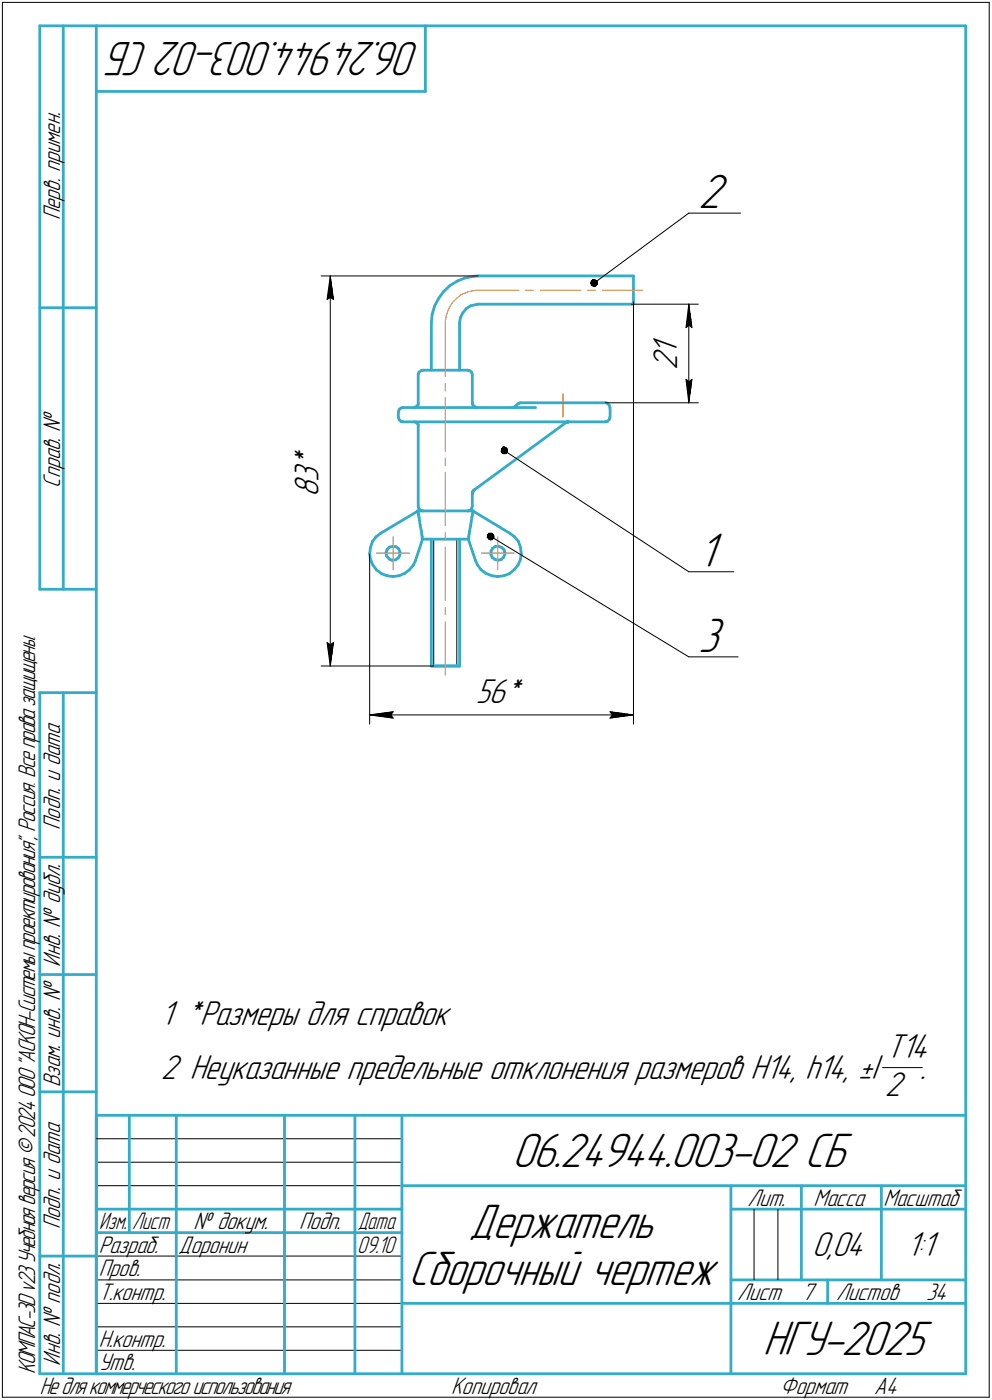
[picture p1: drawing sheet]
<svg xmlns="http://www.w3.org/2000/svg" width="211mm" height="298mm" viewBox="0 0 211 298" stroke-linecap="round" stroke-linejoin="round" font-family="sans-serif">
<g fill="none" stroke="#33acca" stroke-width=".59">
<path d="M8.5 5.5v120zM8.5 5.5h12zM13.5 5.5v120zM20.5 5.5v287zM20.5 5.5h185zM20.5 19.5h70zM90.5 5.5v14zM205.5 5.5v287zM97.3 59.9l1.7-.7zM99 59.2l1.8-.4zM100.8 58.8h1zM101.8 58.8h33z"/>
<path d="M134.8 58.8v6zM8.5 65.5h12zM89 79.8v6zM89.2 79.2l-.2 .6zM89.2 79.2l.5-.3zM89.7 78.9l.3-.1zM90 78.8h9.5zM91.8 68.7v10.1zM91.9 67l-.1 1.7zM92.5 65.2l-.6 1.8zM93.3 63.6l-.8 1.6zM94.4 62.1l-1.1 1.5z"/>
<path d="M94.4 62.1l1.4-1.3zM95.8 60.8l1.5-.9zM97.8 68.7v10.1zM98 67.6l-.2 1.1zM98.5 66.6l-.5 1zM99.2 65.7l-.7 .9zM99.2 65.7l1-.6zM99.5 78.8l.4 .1zM99.9 78.9l.4 .3zM100.2 65.1l1.1-.2zM100.3 79.2l.2 .6zM100.5 79.8v6z"/>
<path d="M101.3 64.9l.5-.1zM101.8 64.8h33zM84.8 87.8v1zM84.8 88.8l.1 .5zM84.9 87.2l-.1 .6zM84.9 87.2l.4-.3zM84.9 89.3l.4 .4zM85.3 86.9l.5-.1zM85.3 89.7l.5 .1zM85.8 89.8h8.9zM85.8 86.8h8.9zM88.1 89.8l.5 .1z"/>
<path d="M88.1 86.8l.5-.2zM88.6 89.9l.4 .5zM88.6 86.6l.4-.4zM89 90.8v17zM89 90.4v.4zM89 85.8v.4zM94.7 86.8h19.3zM94.7 89.8h25.1zM100.5 85.8l.1 .4zM100.6 86.2l.4 .4zM101 86.6l.5 .2zM109.1 86.8l.5-.2z"/>
<path d="M109.6 86.6l.3-.3zM109.9 86.3l.4-.4zM110.3 85.9l.4-.1zM110.7 85.8h9.1zM118.2 91.6l2.2-1.6zM119.8 89.8h9zM119.8 85.8h9zM120.4 90l.6-.2zM120.4 90l.2-.1zM120.5 89.9h.1M120.6 89.9h.1M120.6 89.9l.1-.1z"/>
<path d="M120.6 89.9l.2-.1zM120.7 89.8h.2zM120.8 89.8h.2zM120.9 89.8h.1M128.8 85.8l.4 .1zM128.8 89.8l.4-.1zM129.2 85.9l.4 .4zM129.6 86.3l.2 .5zM129.6 89.3l-.4 .4zM129.8 86.8v2zM129.8 88.8l-.2 .5zM78.7 117.9l.1 1.2z"/>
<path d="M78.8 116.6l-.1 1.3zM78.8 119.1l.5 1.2zM79.2 115.3l-.4 1.3zM80 114.3l1-.8zM80 114.3l-.8 1zM81 113.5l7.8-4.6zM82.1 117.8l.2 .6zM82.1 117.7h.1M82.3 118.4l.5 .6zM82.4 117l-.3 .7zM82.8 119l.6 .3zM82.9 116.5l.7-.2z"/>
<path d="M82.9 116.5l-.5 .5zM83.4 119.3l.8-.1zM83.6 116.3l.6 .1zM84.2 119.2l.6-.4zM84.2 116.4l.6 .4zM84.8 116.8l.3 .7zM85.1 118.2l-.3 .6zM85.1 117.5v.7zM88.4 119.4l-.4 .9zM88.8 108.8h12zM88.8 108.9h.1M88.8 108.9l.1 .1z"/>
<path d="M88.9 109l.1 .2zM89 109.2l.1 .4zM89 107.8l.2 .6zM89.1 109.6l.1 .5zM89.2 108.4l.5 .3zM89.2 110.1l.2 1.7zM89.4 111.8l.3 1.3zM89.7 108.7l.3 .1zM89.7 113.1v.6zM89.7 113.7l.1 .6zM89.8 114.8h9.9zM89.8 114.3v.5z"/>
<path d="M89.9 114.8l-1.5 4.6zM91.8 114.8v27zM97.8 114.8v27zM99.5 108.8l.4-.1zM99.7 114.8l1.5 4.6zM99.7 114.3v.5zM99.8 113.7l-.1 .6zM99.9 108.7l.4-.3zM99.9 113.1l-.1 .6zM100.2 111.8l-.3 1.3zM100.4 110.1l-.2 1.7zM100.5 105.1v2.7z"/>
<path d="M100.5 107.8l-.2 .6zM100.5 109.6l-.1 .5zM100.6 104.7l-.1 .4zM100.6 109.2l-.1 .4zM100.7 104.6l-.2 .5zM100.7 104.6l.2-.3zM100.7 109l-.1 .2zM100.7 109l.1-.1zM100.8 108.9h.1M100.8 104.5l-.2 .2zM100.8 108.9l7.7 4.6zM100.9 104.3l17.3-12.7z"/>
<path d="M100.9 104.3l-.1 .2zM101.2 119.4l.4 .9zM104.5 117.3v.8zM104.5 118.1l.2 .6zM104.7 118.7l.6 .4zM104.8 116.8l.6-.5zM104.8 116.8l-.3 .5zM105.3 119.1l.7 .2zM105.4 116.3h.7zM106 119.3l.7-.2zM106.1 116.3l.7 .3zM106.7 119.1l.5-.5z"/>
<path d="M106.8 116.6l.5 .5zM107.3 117.1l.1 .7zM107.4 117.9l-.2 .7zM107.4 117.8v.1zM108.5 113.5l1 .8zM109.5 114.3l.8 1zM110.3 115.3l.4 1.3zM110.7 116.6l.2 1.3zM110.7 119.1l-.5 1.2zM110.9 117.9l-.2 1.2zM8.5 125.5h12zM79.3 120.3l.8 1z"/>
<path d="M80.1 121.3l1.1 .9zM81.2 122.2l1.2 .4zM82.4 122.6l1.3 .2zM83.7 122.8l1.2-.2zM84.9 122.6l1.2-.5zM86.1 122.1l1-.8zM88 120.3l-.9 1zM101.6 120.3l.8 1zM102.4 121.3l1 .8zM103.4 122.1l1.2 .5zM104.6 122.6l1.3 .2zM105.9 122.8l1.3-.2z"/>
<path d="M107.2 122.6l1.2-.4zM108.4 122.2l1-.9zM110.2 120.3l-.8 1zM8.5 147.5v145zM8.5 147.5h12zM13.5 147.5v145zM91.8 141.8h6zM8.5 182.5h12zM8.5 207.5h12zM8.5 232.5h12zM20.5 237.5h185zM20.5 237.5v55z"/>
<path d="M27.5 237.5v25zM37.5 237.5v55zM60.5 237.5v55zM75.5 237.5v55zM85.5 237.5v55zM20.5 257.5h65zM85.5 252.5h120zM155.5 252.5v40zM155.5 257.5h15zM170.5 252.5v20zM170.5 257.5h35zM187.5 252.5v20z"/>
<path d="M8.5 267.5h12zM20.5 262.5h65zM85.5 277.5h70zM155.5 277.5h50zM155.5 272.5h50zM176.1 272.5v5zM8.5 292.5h12zM20.5 292.5h185z"/>
</g>
<g fill="none" stroke="#000" stroke-width=".21">
<path d="M.5 .5v297zM.5 .5h210zM210.5 .5v297zM68.3 58.8h33.5zM70.3 58.8l.7 5zM70.3 58.8l-.7 5zM70.3 58.8v83zM146.6 45.4h11zM69.6 63.8l.7-.5zM70.3 63.3l.7 .5zM126.4 60.3l20.2-14.9zM134.3 64.8h14.3z"/>
<path d="M134.8 64.3v89.9zM146 69.8l.6-.5zM146.6 64.8l.6 5zM146.6 69.3l.6 .5zM146.6 64.8l-.6 5zM146.6 64.8v21zM107.3 95.9l39.3 25.9zM128.8 85.8h19.8zM146 80.8l.6 5zM146 80.8l.6 .5zM146.6 81.3l.6-.5zM147.2 80.8l-.6 5z"/>
<path d="M78.7 118v36.2zM92.3 114.8v27zM97.2 114.8v27zM104.4 114.2l42.2 25.7zM69.6 136.8l.7 5zM69.6 136.8l.7 .5zM70.3 137.3l.7-.5zM71 136.8l-.7 5zM146.6 121.8h9.5zM146.6 139.9h10.5zM68.3 141.8h24zM78.7 152.2l5-.6z"/>
<path d="M78.7 152.2l5 .7zM78.7 152.2h56.1zM83.1 152.2l.6 .7zM83.7 151.6l-.6 .6zM129.8 152.9l5-.7zM129.8 151.6l.5 .6zM129.8 151.6l5 .6zM130.3 152.2l-.5 .7zM187.8 227.3h8.5zM20.5 247.5h65zM20.5 252.5h65zM20.5 242.5h65z"/>
<path d="M160.4 257.5v15zM165.5 257.5v15zM20.5 267.5h65zM20.5 272.5h65zM20.5 277.5h65zM.5 297.5h210zM20.5 282.5h65zM20.5 287.5h65z"/>
</g>
<g fill="none" stroke="#ff8000" stroke-width=".21">
<path d="M94.7 68.7v11.5zM94.7 68.5v.2zM94.8 68l-.1 .5zM94.9 67.6l-.1 .4zM95 67.1l-.1 .5zM95.2 66.6l-.2 .5zM95.3 66.1l-.1 .5zM95.5 65.7l-.2 .4zM95.8 65.3l-.3 .4zM96 64.9l-.2 .4zM96.3 64.4l-.3 .5zM96.6 64.1l-.3 .3z"/>
<path d="M96.9 63.8l-.3 .3zM97.3 63.4l.4-.3zM97.3 63.4l-.4 .4zM97.7 63.1l.3-.3zM98 62.8l.5-.2zM98.5 62.6l.5-.2zM99 62.4l.4-.2zM99.4 62.2l.4-.1zM99.8 62.1l.5-.1zM100.3 62l.5-.1zM100.8 61.9l.5-.1zM101.3 61.8h.5z"/>
<path d="M101.8 61.8h8.6zM111.8 61.8h1.7zM115 61.8h8.6zM125.1 61.8h1.6zM128.2 61.8h8.5zM94.7 81.6v1.6zM94.7 84.7v11.4zM94.7 97.5v1.6zM119.8 83.8v5zM80.1 117.8h3.6zM83.7 117.8v3.5zM83.7 114.3v3.5z"/>
<path d="M83.7 117.8h3.4zM94.7 100.6v11.3zM94.7 113.5v1.6zM94.7 116.5v11.3zM102.4 117.8h3.5zM105.9 117.8v3.5zM105.9 114.3v3.5zM105.9 117.8h3.5zM94.7 129.4v1.5zM94.7 132.4v11.4z"/>
</g>
<g fill="#fff" stroke="#fff" stroke-width=".21">
<path d="M138.4 71.7h7.2zM138.4 71.8h7.2zM138.4 71.9h7.2zM138.4 72h7.2zM138.4 72.1h7.2zM138.4 72.1h7.2zM138.4 72.2h7.2zM138.4 72.3h7.2zM138.4 72.4h7.2zM138.4 72.5h7.2zM138.4 72.6h7.2zM138.4 72.6h7.2zM138.4 72.7h7.2zM138.4 72.8h7.2zM138.4 72.9h7.2zM138.4 73h7.2zM138.4 73.1h7.2zM138.4 73.2h7.2zM138.4 73.2h7.2zM138.4 73.3h7.2zM138.4 73.4h7.2zM138.4 73.5h7.2zM138.4 73.6h7.2zM138.4 73.7h7.2zM138.4 73.7h7.2zM138.4 73.8h7.2zM138.4 73.9h7.2zM138.4 74h7.2zM138.4 74.1h7.2zM138.4 74.2h7.2zM138.4 74.3h7.2zM138.4 74.3h7.2zM138.4 74.4h7.2zM138.4 74.5h7.2zM138.4 74.6h7.2zM138.4 74.7h7.2zM138.4 74.8h7.2zM138.4 74.8h7.2zM138.4 74.9h7.2zM138.4 75h7.2zM138.4 75.1h7.2zM138.4 75.2h7.2zM138.4 75.3h7.2zM138.4 75.4h7.2zM138.4 75.4h7.2zM138.4 75.5h7.2zM138.4 75.6h7.2zM138.4 75.7h7.2zM138.4 75.8h7.2zM138.4 75.9h7.2zM138.4 75.9h7.2zM138.4 76h7.2zM138.4 76.1h7.2zM138.4 76.2h7.2zM138.4 76.3h7.2zM138.4 76.4h7.2zM138.4 76.5h7.2zM138.4 76.5h7.2zM138.4 76.6h7.2zM138.4 76.7h7.2zM138.4 76.8h7.2zM138.4 76.9h7.2zM138.4 77h7.2zM138.4 77h7.2zM138.4 77.1h7.2zM138.4 77.2h7.2zM138.4 77.3h7.2zM138.4 77.4h7.2zM138.4 77.5h7.2zM138.4 77.6h7.2zM138.4 77.6h7.2zM138.4 77.7h7.2zM138.4 77.8h7.2zM138.4 77.9h7.2zM138.4 78h7.2zM138.4 78.1h7.2zM138.4 78.1h7.2zM138.4 78.2h7.2zM138.4 78.3h7.2zM138.4 78.4h7.2zM138.4 78.5h7.2zM138.4 78.6h7.2zM138.4 78.7h7.2zM138.4 78.7h7.2z"/>
<path d="M146.5 65h.2zM146.5 65.1h.2zM146.5 65.2h.3zM146.4 65.3h.4zM146.4 65.4h.4zM146.3 65.4h.6zM146.3 65.5h.6zM146.3 65.6h.7zM146.2 65.7h.8zM146.2 65.8h.9zM146.2 65.9h.9zM146.1 66h1zM146.1 66h1.1zM146 66.1h1.2zM146 66.2h1.2zM146 66.3h1.2zM146 66.4h1.3zM146 66.5h1.3zM145.9 66.5h1.4zM145.9 66.6h1.5zM145.9 66.7h1.5zM145.9 66.8h1.5zM145.9 66.9h1.5zM145.9 67h1.5zM145.9 67.1h1.5zM145.9 67.1h1.5zM145.8 67.2h1.7zM145.8 67.3h1.7zM145.8 67.4h1.7zM145.8 67.5h1.7zM145.8 67.6h1.7zM145.8 67.6h1.7zM145.8 67.7h1.7zM145.7 67.8h1.9zM145.7 67.9h1.9zM145.7 68h1.9zM145.7 68.1h1.9zM145.7 68.2h1.9zM145.7 68.2h1.9zM145.7 68.3h1.9zM145.6 68.4h2zM145.6 68.5h2.1zM145.6 68.6h2.1zM145.6 68.7h2.1zM145.6 68.7h2.1zM145.6 68.8h2.1zM145.6 68.9h2.1zM145.6 69h2.1zM145.5 69.1h2.2zM145.5 69.2h2.2zM145.5 69.3h2.2zM145.5 69.3h2.2zM145.5 69.4h2.2zM145.5 69.5h2.2zM145.5 69.6h2.2zM145.5 69.7h2.3zM145.5 69.8h2.3zM145.5 69.8h2.3zM145.5 69.9h2.3zM145.5 70h2.3zM145.5 70.1h2.3zM145.5 70.2h2.3z"/>
<path d="M145.4 80.3h2.4zM145.5 80.3h2.3zM145.5 80.4h2.3zM145.5 80.5h2.3zM145.5 80.6h2.3zM145.5 80.7h2.3zM145.5 80.8h2.3zM145.5 80.9h2.3zM145.5 80.9h2.2zM145.5 81h2.2zM145.5 81.1h2.2zM145.5 81.2h2.2zM145.5 81.3h2.2zM145.5 81.4h2.2zM145.5 81.4h2.2zM145.6 81.5h2.1zM145.6 81.6h2.1zM145.6 81.7h2.1zM145.6 81.8h2.1zM145.6 81.9h2.1zM145.6 82h2.1zM145.6 82h2.1zM145.6 82.1h2zM145.7 82.2h1.9zM145.7 82.3h1.9zM145.7 82.4h1.9zM145.7 82.5h1.9zM145.7 82.5h1.9zM145.7 82.6h1.9zM145.7 82.7h1.9zM145.8 82.8h1.7zM145.8 82.9h1.7zM145.8 83h1.7zM145.8 83.1h1.7zM145.8 83.1h1.7zM145.8 83.2h1.7zM145.8 83.3h1.7zM145.9 83.4h1.5zM145.9 83.5h1.5zM145.9 83.6h1.5zM145.9 83.7h1.5zM145.9 83.7h1.5zM145.9 83.8h1.5zM145.9 83.9h1.5zM145.9 84h1.4zM146 84.1h1.3zM146 84.2h1.3zM146 84.2h1.2zM146 84.3h1.2zM146 84.4h1.2zM146.1 84.5h1.1zM146.1 84.6h1zM146.2 84.7h.9zM146.2 84.8h.9zM146.2 84.8h.8zM146.3 84.9h.7zM146.3 85h.6zM146.3 85.1h.6zM146.4 85.2h.4zM146.4 85.3h.4zM146.5 85.3h.3zM146.5 85.4h.2zM146.5 85.5h.2z"/>
<path d="M62.1 94.8h7.2zM62.1 94.9h7.2zM62.1 95h7.2zM62.1 95.1h7.2zM62.1 95.2h7.2zM62.1 95.2h7.2zM62.1 95.3h7.2zM62.1 95.4h7.2zM62.1 95.5h7.2zM62.1 95.6h7.2zM62.1 95.7h7.2zM62.1 95.8h7.2zM62.1 95.8h7.2zM62.1 95.9h7.2zM62.1 96h7.2zM62.1 96.1h7.2zM62.1 96.2h7.2zM62.1 96.3h7.2zM62.1 96.4h7.2zM62.1 96.4h7.2zM62.1 96.5h7.2zM62.1 96.6h7.2zM62.1 96.7h7.2zM62.1 96.8h7.2zM62.1 96.9h7.2zM62.1 96.9h7.2zM62.1 97h7.2zM62.1 97.1h7.2zM62.1 97.2h7.2zM62.1 97.3h7.2zM62.1 97.4h7.2zM62.1 97.5h7.2zM62.1 97.5h7.2zM62.1 97.6h7.2zM62.1 97.7h7.2zM62.1 97.8h7.2zM62.1 97.9h7.2zM62.1 98h7.2zM62.1 98h7.2zM62.1 98.1h7.2zM62.1 98.2h7.2zM62.1 98.3h7.2zM62.1 98.4h7.2zM62.1 98.5h7.2zM62.1 98.6h7.2zM62.1 98.6h7.2zM62.1 98.7h7.2zM62.1 98.8h7.2zM62.1 98.9h7.2zM62.1 99h7.2zM62.1 99.1h7.2zM62.1 99.1h7.2zM62.1 99.2h7.2zM62.1 99.3h7.2zM62.1 99.4h7.2zM62.1 99.5h7.2zM62.1 99.6h7.2zM62.1 99.7h7.2zM62.1 99.7h7.2zM62.1 99.8h7.2zM62.1 99.9h7.2zM62.1 100h7.2zM62.1 100.1h7.2zM62.1 100.2h7.2zM62.1 100.2h7.2zM62.1 100.3h7.2zM62.1 100.4h7.2zM62.1 100.5h7.2zM62.1 100.6h7.2zM62.1 100.7h7.2zM62.1 100.8h7.2zM62.1 100.8h7.2zM62.1 100.9h7.2zM62.1 101h7.2zM62.1 101.1h7.2zM62.1 101.2h7.2zM62.1 101.3h7.2zM62.1 101.3h7.2zM62.1 101.4h7.2zM62.1 101.5h7.2zM62.1 101.6h7.2zM62.1 101.7h7.2zM62.1 101.8h7.2zM62.1 101.9h7.2zM62.1 101.9h7.2zM62.1 102h7.2zM62.1 102.1h7.2zM62.1 102.2h7.2zM62.1 102.3h7.2zM62.1 102.4h7.2zM62.1 102.4h7.2zM62.1 102.5h7.2zM62.1 102.6h7.2zM62.1 102.7h7.2zM62.1 102.8h7.2zM62.1 102.9h7.2zM62.1 103h7.2zM62.1 103h7.2zM62.1 103.1h7.2zM62.1 103.2h7.2zM62.1 103.3h7.2zM62.1 103.4h7.2zM62.1 103.5h7.2zM62.1 103.5h7.2zM62.1 103.6h7.2zM62.1 103.7h7.2zM62.1 103.8h7.2zM62.1 103.9h7.2zM62.1 104h7.2zM62.1 104.1h7.2zM62.1 104.1h7.2zM62.1 104.2h7.2zM62.1 104.3h7.2zM62.1 104.4h7.2zM62.1 104.5h7.2zM62.1 104.6h7.2zM62.1 104.6h7.2zM62.1 104.7h7.2zM62.1 104.8h7.2zM62.1 104.9h7.2zM62.1 105h7.2zM62.1 105.1h7.2zM62.1 105.2h7.2zM62.1 105.2h7.2zM62.1 105.3h7.2zM62.1 105.4h7.2zM62.1 105.5h7.2zM62.1 105.6h7.2zM62.1 105.7h7.2z"/>
<path d="M70.2 59h.2zM70.2 59.1h.2zM70.1 59.2h.4zM70.1 59.3h.4zM70 59.4h.5zM70 59.4h.6zM70 59.5h.6zM69.9 59.6h.8zM69.9 59.7h.8zM69.8 59.8h1zM69.8 59.9h1zM69.8 59.9h1zM69.8 60h1.1zM69.8 60.1h1.1zM69.7 60.2h1.3zM69.7 60.3h1.3zM69.6 60.4h1.4zM69.6 60.5h1.4zM69.5 60.5h1.5zM69.5 60.6h1.6zM69.5 60.7h1.6zM69.5 60.8h1.6zM69.5 60.9h1.6zM69.5 61h1.6zM69.5 61h1.6zM69.5 61.1h1.6zM69.5 61.2h1.7zM69.4 61.3h1.8zM69.4 61.4h1.8zM69.4 61.5h1.8zM69.4 61.6h1.8zM69.4 61.6h1.8zM69.4 61.7h1.8zM69.4 61.8h1.9zM69.4 61.9h1.9zM69.4 62h1.9zM69.3 62.1h2zM69.3 62.1h2zM69.3 62.2h2zM69.3 62.3h2zM69.3 62.4h2zM69.3 62.5h2.1zM69.3 62.6h2.1zM69.3 62.7h2.1zM69.3 62.7h2.1zM69.3 62.8h2.1zM69.3 62.9h2.1zM69.3 63h2.1zM69.3 63.1h2.2zM69.3 63.2h2.2zM69.3 63.2h2.2zM69.3 63.3h2.2zM69.3 63.4h2.2zM69.3 63.5h2.2zM69.2 63.6h2.3zM69.2 63.7h2.3zM69.2 63.8h2.3zM69.2 63.8h2.3zM69.2 63.9h2.3zM69.2 64h2.3zM69.2 64.1h2.3zM69.2 64.2h2.3z"/>
<path d="M69.1 136.3h2.4zM69.2 136.4h2.3zM69.2 136.5h2.3zM69.2 136.6h2.3zM69.2 136.7h2.3zM69.2 136.7h2.3zM69.2 136.8h2.3zM69.2 136.9h2.3zM69.2 137h2.3zM69.3 137.1h2.2zM69.3 137.2h2.2zM69.3 137.2h2.2zM69.3 137.3h2.2zM69.3 137.4h2.2zM69.3 137.5h2.2zM69.3 137.6h2.1zM69.3 137.7h2.1zM69.3 137.8h2.1zM69.3 137.8h2.1zM69.3 137.9h2.1zM69.3 138h2.1zM69.3 138.1h2.1zM69.3 138.2h2zM69.3 138.3h2zM69.3 138.3h2zM69.3 138.4h2zM69.3 138.5h2zM69.4 138.6h1.9zM69.4 138.7h1.9zM69.4 138.8h1.9zM69.4 138.9h1.8zM69.4 138.9h1.8zM69.4 139h1.8zM69.4 139.1h1.8zM69.4 139.2h1.8zM69.4 139.3h1.8zM69.5 139.4h1.7zM69.5 139.4h1.6zM69.5 139.5h1.6zM69.5 139.6h1.6zM69.5 139.7h1.6zM69.5 139.8h1.6zM69.5 139.9h1.6zM69.5 140h1.6zM69.5 140h1.5zM69.6 140.1h1.4zM69.6 140.2h1.4zM69.7 140.3h1.3zM69.7 140.4h1.3zM69.8 140.5h1.1zM69.8 140.5h1.1zM69.8 140.6h1zM69.8 140.7h1zM69.8 140.8h1zM69.9 140.9h.8zM69.9 141h.8zM70 141.1h.6zM70 141.1h.6zM70 141.2h.5zM70.1 141.3h.4zM70.1 141.4h.4zM70.2 141.5h.2zM70.2 141.6h.2z"/>
<path d="M101.3 144.1h10.9zM101.3 144.2h10.9zM101.3 144.3h10.9zM101.3 144.4h10.9zM101.3 144.4h10.9zM101.3 144.5h10.9zM101.3 144.6h10.9zM101.3 144.7h10.9zM101.3 144.8h10.9zM101.3 144.9h10.9zM101.3 144.9h10.9zM101.3 145h10.9zM101.3 145.1h10.9zM101.3 145.2h10.9zM101.3 145.3h10.9zM101.3 145.4h10.9zM101.3 145.5h10.9zM101.3 145.5h10.9zM101.3 145.6h10.9zM101.3 145.7h10.9zM101.3 145.8h10.9zM101.3 145.9h10.9zM101.3 146h10.9zM101.3 146h10.9zM101.3 146.1h10.9zM101.3 146.2h10.9zM101.3 146.3h10.9zM101.3 146.4h10.9zM101.3 146.5h10.9zM101.3 146.6h10.9zM101.3 146.6h10.9zM101.3 146.7h10.9zM101.3 146.8h10.9zM101.3 146.9h10.9zM101.3 147h10.9zM101.3 147.1h10.9zM101.3 147.2h10.9zM101.3 147.2h10.9zM101.3 147.3h10.9zM101.3 147.4h10.9zM101.3 147.5h10.9zM101.3 147.6h10.9zM101.3 147.7h10.9zM101.3 147.7h10.9zM101.3 147.8h10.9zM101.3 147.9h10.9zM101.3 148h10.9zM101.3 148.1h10.9zM101.3 148.2h10.9zM101.3 148.3h10.9zM101.3 148.3h10.9zM101.3 148.4h10.9zM101.3 148.5h10.9zM101.3 148.6h10.9zM101.3 148.7h10.9zM101.3 148.8h10.9zM101.3 148.8h10.9zM101.3 148.9h10.9zM101.3 149h10.9zM101.3 149.1h10.9zM101.3 149.2h10.9zM101.3 149.3h10.9zM101.3 149.4h10.9zM101.3 149.4h10.9zM101.3 149.5h10.9zM101.3 149.6h10.9zM101.3 149.7h10.9zM101.3 149.8h10.9zM101.3 149.9h10.9zM101.3 149.9h10.9zM101.3 150h10.9zM101.3 150.1h10.9zM101.3 150.2h10.9zM101.3 150.3h10.9zM101.3 150.4h10.9zM101.3 150.5h10.9zM101.3 150.5h10.9zM101.3 150.6h10.9zM101.3 150.7h10.9zM101.3 150.8h10.9zM101.3 150.9h10.9zM101.3 151h10.9zM101.3 151h10.9zM101.3 151.1h10.9z"/>
<path d="M129.3 151h.7zM129.3 151.1h1.3zM129.3 151.2h1.8zM129.3 151.3h2.5zM129.3 151.4h3.1zM129.3 151.5h3.7zM129.3 151.6h4zM129.3 151.6h4.1zM129.3 151.7h4.3zM129.3 151.8h4.6zM129.3 151.9h4.7zM129.3 152h4.9zM129.3 152.1h5.2zM129.3 152.1h5.3zM129.3 152.2h5.5zM129.3 152.3h5.3zM129.3 152.4h5.1zM129.3 152.5h4.9zM129.3 152.6h4.6zM129.3 152.7h4.4zM129.3 152.7h4.2zM129.3 152.8h4zM129.3 152.9h3.7zM129.3 153h3.1zM129.3 153.1h2.5zM129.3 153.2h1.8zM129.3 153.2h1.3zM129.3 153.3h.7z"/>
<path d="M83.6 151h.6zM83 151.1h1.2zM82.3 151.2h1.9zM81.7 151.3h2.5zM81.1 151.4h3.1zM80.4 151.5h3.8zM80.3 151.6h3.9zM80.1 151.6h4.1zM79.8 151.7h4.4zM79.7 151.8h4.5zM79.5 151.9h4.7zM79.2 152h5zM79.1 152.1h5.1zM78.9 152.1h5.3zM78.7 152.2h5.5zM78.9 152.3h5.3zM79.2 152.4h5zM79.3 152.5h4.9zM79.6 152.6h4.6zM79.8 152.7h4.4zM80 152.7h4.2zM80.3 152.8h3.9zM80.4 152.9h3.8zM81.1 153h3.1zM81.7 153.1h2.5zM82.3 153.2h1.9zM83 153.2h1.2zM83.6 153.3h.6z"/>
<path d="M148.6 36.6h7zM148.6 36.7h7zM148.6 36.7h7zM148.6 36.8h7zM148.6 36.9h7zM148.6 37h7zM148.6 37.1h7zM148.6 37.2h7zM148.6 37.3h7zM148.6 37.3h7zM148.6 37.4h7zM148.6 37.5h7zM148.6 37.6h7zM148.6 37.7h7zM148.6 37.8h7zM148.6 37.8h7zM148.6 37.9h7zM148.6 38h7zM148.6 38.1h7zM148.6 38.2h7zM148.6 38.3h7zM148.6 38.4h7zM148.6 38.4h7zM148.6 38.5h7zM148.6 38.6h7zM148.6 38.7h7zM148.6 38.8h7zM148.6 38.9h7zM148.6 38.9h7zM148.6 39h7zM148.6 39.1h7zM148.6 39.2h7zM148.6 39.3h7zM148.6 39.4h7zM148.6 39.5h7zM148.6 39.5h7zM148.6 39.6h7zM148.6 39.7h7zM148.6 39.8h7zM148.6 39.9h7zM148.6 40h7zM148.6 40h7zM148.6 40.1h7zM148.6 40.2h7zM148.6 40.3h7zM148.6 40.4h7zM148.6 40.5h7zM148.6 40.6h7zM148.6 40.6h7zM148.6 40.7h7zM148.6 40.8h7zM148.6 40.9h7zM148.6 41h7zM148.6 41.1h7zM148.6 41.1h7zM148.6 41.2h7zM148.6 41.3h7zM148.6 41.4h7zM148.6 41.5h7zM148.6 41.6h7zM148.6 41.7h7zM148.6 41.7h7zM148.6 41.8h7zM148.6 41.9h7zM148.6 42h7zM148.6 42.1h7zM148.6 42.2h7zM148.6 42.2h7zM148.6 42.3h7zM148.6 42.4h7zM148.6 42.5h7zM148.6 42.6h7zM148.6 42.7h7zM148.6 42.8h7zM148.6 42.8h7zM148.6 42.9h7zM148.6 43h7zM148.6 43.1h7zM148.6 43.2h7zM148.6 43.3h7zM148.6 43.3h7zM148.6 43.4h7zM148.6 43.5h7zM148.6 43.6h7zM148.6 43.7h7zM148.6 43.8h7zM148.6 43.9h7zM148.6 43.9h7zM148.6 44h7zM148.6 44.1h7zM148.6 44.2h7zM148.6 44.3h7zM148.6 44.4h7zM148.6 44.4h7zM148.6 44.5h7zM148.6 44.6h7zM148.6 44.7h7zM148.6 44.8h7zM148.6 44.9h7zM148.6 45h7zM148.6 45h7zM148.6 45.1h7zM148.6 45.2h7zM148.6 45.3h7zM148.6 45.4h7zM148.6 45.5h7zM148.6 45.6h7zM148.6 45.6h7zM148.6 45.7h7zM148.6 45.8h7zM148.6 45.9h7zM148.6 46h7zM148.6 46.1h7zM148.6 46.1h7zM148.6 46.2h7zM148.6 46.3h7zM148.6 46.4h7zM148.6 46.5h7z"/>
<path d="M148.6 112.9h5.5zM148.6 113h5.5zM148.6 113.1h5.5zM148.6 113.2h5.5zM148.6 113.3h5.5zM148.6 113.4h5.5zM148.6 113.5h5.5zM148.6 113.5h5.5zM148.6 113.6h5.5zM148.6 113.7h5.5zM148.6 113.8h5.5zM148.6 113.9h5.5zM148.6 114h5.5zM148.6 114h5.5zM148.6 114.1h5.5zM148.6 114.2h5.5zM148.6 114.3h5.5zM148.6 114.4h5.5zM148.6 114.5h5.5zM148.6 114.6h5.5zM148.6 114.6h5.5zM148.6 114.7h5.5zM148.6 114.8h5.5zM148.6 114.9h5.5zM148.6 115h5.5zM148.6 115.1h5.5zM148.6 115.1h5.5zM148.6 115.2h5.5zM148.6 115.3h5.5zM148.6 115.4h5.5zM148.6 115.5h5.5zM148.6 115.6h5.5zM148.6 115.7h5.5zM148.6 115.7h5.5zM148.6 115.8h5.5zM148.6 115.9h5.5zM148.6 116h5.5zM148.6 116.1h5.5zM148.6 116.2h5.5zM148.6 116.2h5.5zM148.6 116.3h5.5zM148.6 116.4h5.5zM148.6 116.5h5.5zM148.6 116.6h5.5zM148.6 116.7h5.5zM148.6 116.8h5.5zM148.6 116.8h5.5zM148.6 116.9h5.5zM148.6 117h5.5zM148.6 117.1h5.5zM148.6 117.2h5.5zM148.6 117.3h5.5zM148.6 117.3h5.5zM148.6 117.4h5.5zM148.6 117.5h5.5zM148.6 117.6h5.5zM148.6 117.7h5.5zM148.6 117.8h5.5zM148.6 117.9h5.5zM148.6 117.9h5.5zM148.6 118h5.5zM148.6 118.1h5.5zM148.6 118.2h5.5zM148.6 118.3h5.5zM148.6 118.4h5.5zM148.6 118.4h5.5zM148.6 118.5h5.5zM148.6 118.6h5.5zM148.6 118.7h5.5zM148.6 118.8h5.5zM148.6 118.9h5.5zM148.6 119h5.5zM148.6 119h5.5zM148.6 119.1h5.5zM148.6 119.2h5.5zM148.6 119.3h5.5zM148.6 119.4h5.5zM148.6 119.5h5.5zM148.6 119.5h5.5zM148.6 119.6h5.5zM148.6 119.7h5.5zM148.6 119.8h5.5zM148.6 119.9h5.5zM148.6 120h5.5zM148.6 120.1h5.5zM148.6 120.1h5.5zM148.6 120.2h5.5zM148.6 120.3h5.5zM148.6 120.4h5.5zM148.6 120.5h5.5zM148.6 120.6h5.5zM148.6 120.6h5.5zM148.6 120.7h5.5zM148.6 120.8h5.5zM148.6 120.9h5.5zM148.6 121h5.5zM148.6 121.1h5.5zM148.6 121.2h5.5zM148.6 121.2h5.5zM148.6 121.3h5.5zM148.6 121.4h5.5zM148.6 121.5h5.5zM148.6 121.6h5.5zM148.6 121.7h5.5zM148.6 121.8h5.5zM148.6 121.8h5.5zM148.6 121.9h5.5zM148.6 122h5.5zM148.6 122.1h5.5zM148.6 122.2h5.5zM148.6 122.3h5.5zM148.6 122.3h5.5zM148.6 122.4h5.5zM148.6 122.5h5.5zM148.6 122.6h5.5zM148.6 122.7h5.5zM148.6 122.8h5.5zM148.6 122.9h5.5z"/>
<path d="M148.6 131.1h6.4zM148.6 131.1h6.4zM148.6 131.2h6.4zM148.6 131.3h6.4zM148.6 131.4h6.4zM148.6 131.5h6.4zM148.6 131.6h6.4zM148.6 131.7h6.4zM148.6 131.7h6.4zM148.6 131.8h6.4zM148.6 131.9h6.4zM148.6 132h6.4zM148.6 132.1h6.4zM148.6 132.2h6.4zM148.6 132.2h6.4zM148.6 132.3h6.4zM148.6 132.4h6.4zM148.6 132.5h6.4zM148.6 132.6h6.4zM148.6 132.7h6.4zM148.6 132.8h6.4zM148.6 132.8h6.4zM148.6 132.9h6.4zM148.6 133h6.4zM148.6 133.1h6.4zM148.6 133.2h6.4zM148.6 133.3h6.4zM148.6 133.3h6.4zM148.6 133.4h6.4zM148.6 133.5h6.4zM148.6 133.6h6.4zM148.6 133.7h6.4zM148.6 133.8h6.4zM148.6 133.9h6.4zM148.6 133.9h6.4zM148.6 134h6.4zM148.6 134.1h6.4zM148.6 134.2h6.4zM148.6 134.3h6.4zM148.6 134.4h6.4zM148.6 134.5h6.4zM148.6 134.5h6.4zM148.6 134.6h6.4zM148.6 134.7h6.4zM148.6 134.8h6.4zM148.6 134.9h6.4zM148.6 135h6.4zM148.6 135h6.4zM148.6 135.1h6.4zM148.6 135.2h6.4zM148.6 135.3h6.4zM148.6 135.4h6.4zM148.6 135.5h6.4zM148.6 135.6h6.4zM148.6 135.6h6.4zM148.6 135.7h6.4zM148.6 135.8h6.4zM148.6 135.9h6.4zM148.6 136h6.4zM148.6 136.1h6.4zM148.6 136.1h6.4zM148.6 136.2h6.4zM148.6 136.3h6.4zM148.6 136.4h6.4zM148.6 136.5h6.4zM148.6 136.6h6.4zM148.6 136.7h6.4zM148.6 136.7h6.4zM148.6 136.8h6.4zM148.6 136.9h6.4zM148.6 137h6.4zM148.6 137.1h6.4zM148.6 137.2h6.4zM148.6 137.2h6.4zM148.6 137.3h6.4zM148.6 137.4h6.4zM148.6 137.5h6.4zM148.6 137.6h6.4zM148.6 137.7h6.4zM148.6 137.8h6.4zM148.6 137.8h6.4zM148.6 137.9h6.4zM148.6 138h6.4zM148.6 138.1h6.4zM148.6 138.2h6.4zM148.6 138.3h6.4zM148.6 138.3h6.4zM148.6 138.4h6.4zM148.6 138.5h6.4zM148.6 138.6h6.4zM148.6 138.7h6.4zM148.6 138.8h6.4zM148.6 138.9h6.4zM148.6 138.9h6.4zM148.6 139h6.4zM148.6 139.1h6.4zM148.6 139.2h6.4zM148.6 139.3h6.4zM148.6 139.4h6.4zM148.6 139.4h6.4zM148.6 139.5h6.4zM148.6 139.6h6.4zM148.6 139.7h6.4zM148.6 139.8h6.4zM148.6 139.9h6.4zM148.6 140h6.4zM148.6 140h6.4zM148.6 140.1h6.4zM148.6 140.2h6.4zM148.6 140.3h6.4zM148.6 140.4h6.4zM148.6 140.5h6.4zM148.6 140.5h6.4zM148.6 140.6h6.4zM148.6 140.7h6.4zM148.6 140.8h6.4zM148.6 140.9h6.4zM148.6 141h6.4z"/>
</g>
<g fill="#000" stroke="#000" stroke-width=".21">
<path d="M70.1 60h.2zM70.1 60.1h.2zM70.1 60.2h.2zM70.1 60.3h.2zM70.1 60.4h.2zM70.1 60.5h.2zM70.1 60.5h.2zM70.1 60.6h.2zM70 60.7h.3zM70 60.8h.3zM70 60.9h.3zM70 61h.3zM70 61h.3zM70 61.1h.3zM70 61.2h.3zM69.9 61.3h.4zM69.9 61.4h.4zM69.9 61.5h.4zM69.9 61.6h.4zM69.9 61.6h.4zM69.9 61.7h.4zM69.9 61.8h.4zM69.8 61.9h.5zM69.8 62h.5zM69.8 62.1h.5zM69.8 62.1h.5zM69.8 62.2h.5zM69.8 62.3h.5zM69.8 62.4h.5zM69.8 62.5h.5zM69.8 62.6h.5zM69.8 62.7h.5zM69.8 62.7h.5zM69.8 62.8h.5zM69.8 62.9h.5zM69.8 63h.5zM69.8 63.1h.5zM69.7 63.2h.6zM69.7 63.2h.6zM69.7 63.3h.6zM69.7 63.4h.5zM69.7 63.5h.3zM69.7 63.6h.2z"/>
<path d="M70.3 59.4h.1zM70.3 59.5h.1zM70.3 59.6h.1zM70.3 59.7h.1zM70.3 59.8h.1zM70.3 59.9h.1zM70.3 59.9h.1zM70.3 60h.2zM70.3 60.1h.2zM70.3 60.2h.2zM70.3 60.3h.2zM70.3 60.4h.2zM70.3 60.5h.2zM70.3 60.5h.2zM70.3 60.6h.2zM70.3 60.7h.3zM70.3 60.8h.3zM70.3 60.9h.3zM70.3 61h.3zM70.3 61h.3zM70.3 61.1h.3zM70.3 61.2h.3zM70.3 61.3h.4zM70.3 61.4h.4zM70.3 61.5h.4zM70.3 61.6h.4zM70.3 61.6h.4zM70.3 61.7h.4zM70.3 61.8h.4zM70.3 61.9h.5zM70.3 62h.5zM70.3 62.1h.5zM70.3 62.1h.5zM70.3 62.2h.5zM70.3 62.3h.5zM70.3 62.4h.5zM70.3 62.5h.5zM70.3 62.6h.6zM70.3 62.7h.6zM70.3 62.7h.6zM70.3 62.8h.6zM70.3 62.9h.6zM70.3 63h.6zM70.3 63.1h.6zM70.3 63.2h.7zM70.3 63.2h.7zM70.3 63.3h.7zM70.4 63.4h.6zM70.6 63.5h.4zM70.7 63.6h.3z"/>
<path d="M126.1 59.5h.5zM126 59.6h.7zM125.9 59.7h1zM125.8 59.8h1.2zM125.7 59.9h1.4zM125.7 59.9h1.4zM125.7 60h1.5zM125.6 60.1h1.6zM125.6 60.2h1.6zM125.6 60.3h1.6zM125.6 60.4h1.6zM125.6 60.5h1.6zM125.7 60.5h1.5zM125.7 60.6h1.4zM125.8 60.7h1.2zM125.8 60.8h1.1zM126 60.9h.8zM126.2 61h.5z"/>
<path d="M146.4 66.2h.2zM146.4 66.3h.2zM146.4 66.4h.2zM146.4 66.5h.2zM146.4 66.5h.2zM146.4 66.6h.2zM146.4 66.7h.2zM146.4 66.8h.2zM146.4 66.9h.2zM146.3 67h.3zM146.3 67.1h.3zM146.3 67.1h.3zM146.3 67.2h.3zM146.3 67.3h.3zM146.3 67.4h.3zM146.3 67.5h.3zM146.3 67.6h.3zM146.2 67.6h.4zM146.2 67.7h.4zM146.2 67.8h.4zM146.2 67.9h.4zM146.2 68h.4zM146.2 68.1h.4zM146.2 68.2h.4zM146.2 68.2h.4zM146.2 68.3h.4zM146.1 68.4h.5zM146.1 68.5h.5zM146.1 68.6h.5zM146.1 68.7h.5zM146.1 68.7h.5zM146.1 68.8h.5zM146.1 68.9h.5zM146.1 69h.5zM146 69.1h.6zM146 69.2h.6zM146 69.3h.6zM146 69.3h.5zM146 69.4h.4zM146 69.5h.3zM146 69.6h.2z"/>
<path d="M146.6 65.4h.1zM146.6 65.5h.1zM146.6 65.6h.1zM146.6 65.7h.1zM146.6 65.8h.1zM146.6 65.9h.1zM146.6 66h.1zM146.6 66h.2zM146.6 66.1h.2zM146.6 66.2h.2zM146.6 66.3h.2zM146.6 66.4h.2zM146.6 66.5h.2zM146.6 66.5h.2zM146.6 66.6h.2zM146.6 66.7h.3zM146.6 66.8h.3zM146.6 66.9h.3zM146.6 67h.3zM146.6 67.1h.3zM146.6 67.1h.3zM146.6 67.2h.3zM146.6 67.3h.4zM146.6 67.4h.4zM146.6 67.5h.4zM146.6 67.6h.4zM146.6 67.6h.4zM146.6 67.7h.4zM146.6 67.8h.4zM146.6 67.9h.5zM146.6 68h.5zM146.6 68.1h.5zM146.6 68.2h.5zM146.6 68.2h.5zM146.6 68.3h.5zM146.6 68.4h.5zM146.6 68.5h.5zM146.6 68.6h.6zM146.6 68.7h.6zM146.6 68.7h.6zM146.6 68.8h.6zM146.6 68.9h.6zM146.6 69h.6zM146.6 69.1h.6zM146.6 69.2h.6zM146.6 69.3h.6zM146.7 69.3h.5zM146.8 69.4h.4zM146.9 69.5h.3zM147.1 69.6h.1z"/>
<path d="M106.9 95.2h.5zM106.9 95.2h.7zM106.8 95.3h1zM106.8 95.4h1.1zM106.7 95.5h1.2zM106.6 95.6h1.3zM106.6 95.7h1.4zM106.6 95.8h1.4zM106.6 95.8h1.4zM106.6 95.9h1.4zM106.6 96h1.4zM106.5 96.1h1.5zM106.6 96.2h1.4zM106.7 96.3h1.3zM106.7 96.4h1.2zM106.8 96.4h1.1zM106.8 96.5h1zM107 96.6h.7z"/>
<path d="M146 80.9h.2zM146 81h.3zM146 81.1h.4zM146 81.2h.5zM146 81.3h.6zM146 81.4h.6zM146 81.4h.6zM146.1 81.5h.5zM146.1 81.6h.5zM146.1 81.7h.5zM146.1 81.8h.5zM146.1 81.9h.5zM146.1 82h.5zM146.1 82h.5zM146.1 82.1h.5zM146.2 82.2h.4zM146.2 82.3h.4zM146.2 82.4h.4zM146.2 82.5h.4zM146.2 82.5h.4zM146.2 82.6h.4zM146.2 82.7h.4zM146.2 82.8h.4zM146.2 82.9h.4zM146.3 83h.3zM146.3 83.1h.3zM146.3 83.1h.3zM146.3 83.2h.3zM146.3 83.3h.3zM146.3 83.4h.3zM146.3 83.5h.3zM146.3 83.6h.3zM146.4 83.7h.2zM146.4 83.7h.2zM146.4 83.8h.2zM146.4 83.9h.2zM146.4 84h.2zM146.4 84.1h.2zM146.4 84.2h.2zM146.4 84.2h.2zM146.4 84.3h.2z"/>
<path d="M147.1 80.9h.1zM146.9 81h.3zM146.8 81.1h.4zM146.7 81.2h.5zM146.6 81.3h.6zM146.6 81.4h.6zM146.6 81.4h.6zM146.6 81.5h.6zM146.6 81.6h.6zM146.6 81.7h.6zM146.6 81.8h.6zM146.6 81.9h.6zM146.6 82h.6zM146.6 82h.5zM146.6 82.1h.5zM146.6 82.2h.5zM146.6 82.3h.5zM146.6 82.4h.5zM146.6 82.5h.5zM146.6 82.5h.5zM146.6 82.6h.5zM146.6 82.7h.4zM146.6 82.8h.4zM146.6 82.9h.4zM146.6 83h.4zM146.6 83.1h.4zM146.6 83.1h.4zM146.6 83.2h.4zM146.6 83.3h.3zM146.6 83.4h.3zM146.6 83.5h.3zM146.6 83.6h.3zM146.6 83.7h.3zM146.6 83.7h.3zM146.6 83.8h.3zM146.6 83.9h.2zM146.6 84h.2zM146.6 84.1h.2zM146.6 84.2h.2zM146.6 84.2h.2zM146.6 84.3h.2zM146.6 84.4h.2zM146.6 84.5h.2zM146.6 84.6h.1zM146.6 84.7h.1zM146.6 84.8h.1zM146.6 84.8h.1zM146.6 84.9h.1zM146.6 85h.1zM146.6 85.1h.1z"/>
<path d="M104 113.5h.6zM103.9 113.6h.9zM103.8 113.7h1.1zM103.7 113.8h1.3zM103.6 113.9h1.5zM103.6 114h1.5zM103.6 114h1.6zM103.6 114.1h1.6zM103.6 114.2h1.6zM103.6 114.3h1.6zM103.5 114.4h1.7zM103.6 114.5h1.6zM103.7 114.6h1.5zM103.8 114.6h1.3zM103.9 114.7h1.1zM103.9 114.8h1zM104.1 114.9h.7zM104.2 115h.4z"/>
<path d="M69.7 137h.1zM69.7 137.1h.2zM69.7 137.2h.4zM69.7 137.2h.5zM69.7 137.3h.6zM69.7 137.4h.6zM69.8 137.5h.5zM69.8 137.6h.5zM69.8 137.7h.5zM69.8 137.8h.5zM69.8 137.8h.5zM69.8 137.9h.5zM69.8 138h.5zM69.8 138.1h.5zM69.8 138.2h.5zM69.8 138.3h.5zM69.8 138.3h.5zM69.8 138.4h.5zM69.8 138.5h.5zM69.8 138.6h.5zM69.8 138.7h.5zM69.9 138.8h.4zM69.9 138.9h.4zM69.9 138.9h.4zM69.9 139h.4zM69.9 139.1h.4zM69.9 139.2h.4zM69.9 139.3h.4zM70 139.4h.3zM70 139.4h.3zM70 139.5h.3zM70 139.6h.3zM70 139.7h.3zM70 139.8h.3zM70 139.9h.3zM70.1 140h.2zM70.1 140h.2zM70.1 140.1h.2zM70.1 140.2h.2zM70.1 140.3h.2zM70.1 140.4h.2zM70.1 140.5h.2zM70.1 140.5h.2z"/>
<path d="M70.8 137h.2zM70.6 137.1h.4zM70.5 137.2h.5zM70.4 137.2h.6zM70.3 137.3h.7zM70.3 137.4h.7zM70.3 137.5h.6zM70.3 137.6h.6zM70.3 137.7h.6zM70.3 137.8h.6zM70.3 137.8h.6zM70.3 137.9h.6zM70.3 138h.6zM70.3 138.1h.5zM70.3 138.2h.5zM70.3 138.3h.5zM70.3 138.3h.5zM70.3 138.4h.5zM70.3 138.5h.5zM70.3 138.6h.5zM70.3 138.7h.5zM70.3 138.8h.4zM70.3 138.9h.4zM70.3 138.9h.4zM70.3 139h.4zM70.3 139.1h.4zM70.3 139.2h.4zM70.3 139.3h.4zM70.3 139.4h.3zM70.3 139.4h.3zM70.3 139.5h.3zM70.3 139.6h.3zM70.3 139.7h.3zM70.3 139.8h.3zM70.3 139.9h.3zM70.3 140h.2zM70.3 140h.2zM70.3 140.1h.2zM70.3 140.2h.2zM70.3 140.3h.2zM70.3 140.4h.2zM70.3 140.5h.2zM70.3 140.5h.2zM70.3 140.6h.1zM70.3 140.7h.1zM70.3 140.8h.1zM70.3 140.9h.1zM70.3 141h.1zM70.3 141.1h.1zM70.3 141.1h.1z"/>
<path d="M78.7 152.2h4.4zM79.3 152.3h3.9zM79.9 152.4h3.4zM80.6 152.5h2.8zM81.2 152.6h2.2zM81.8 152.7h1.7zM82.5 152.7h1.1zM83.1 152.8h.6z"/>
<path d="M83.1 151.6h.6zM82.5 151.7h1.1zM81.8 151.8h1.7zM81.2 151.9h2.2zM80.6 152h2.8zM79.9 152.1h3.4zM79.3 152.1h3.9z"/>
<path d="M129.9 151.6h.6zM130 151.7h1.1zM130 151.8h1.7zM130 151.9h2.3zM130.1 152h2.8zM130.2 152.1h3.4zM130.3 152.1h3.9z"/>
<path d="M130.3 152.2h4.5zM130.3 152.3h3.9zM130.2 152.4h3.4zM130.1 152.5h2.8zM130 152.6h2.3zM130 152.7h1.7zM130 152.7h1.1zM129.9 152.8h.6z"/>
</g>
<g font-size="10.9">
<text x="89.4" y="9" transform="rotate(-180 89.4 9)">06.24944.003-02 СБ</text>
<text x="148.6" y="44.4">2</text>
<text x="148.6" y="120.8">1</text>
<text x="148.6" y="138.9">3</text>
<text x="108.9" y="248.5">06.24944.003-02 СБ</text>
<text x="99.8" y="263.5">Держатель</text>
<text x="86.9" y="273.5">Сборочный чертеж</text>
<text x="162.3" y="288.5">НГУ-2025</text>
</g>
<g font-size="7.8">
<text x="144.1" y="75.7" transform="rotate(-90 144.1 75.7)">1</text>
<text x="144.1" y="78.8" transform="rotate(-90 144.1 78.8)">2</text>
<text x="67.8" y="99.8" transform="rotate(-90 67.8 99.8)">*</text>
<text x="67.8" y="105.8" transform="rotate(-90 67.8 105.8)">8</text>
<text x="67.8" y="102.6" transform="rotate(-90 67.8 102.6)">3</text>
<text x="101.2" y="149.7">56*</text>
<text x="34.2" y="218.2">1 *Размеры для справок</text>
<text x="188.6" y="225.3">T14</text>
<text x="34.2" y="229.8">2 Неуказанные предельные отклонения размеров H14, h14, ±I</text>
<text x="188.3" y="233.4">2</text>
<text x="195.9" y="229.8">.</text>
<text x="172.8" y="267.5">0,04</text>
<text x="192.9" y="267.5">1:1</text>
</g>
<g font-size="5.4">
<text x="12.8" y="46.9" transform="rotate(-90 12.8 46.9)">Перв. примен.</text>
<text x="12.8" y="103.8" transform="rotate(-90 12.8 103.8)">Справ. №</text>
<text x="12.8" y="176.7" transform="rotate(-90 12.8 176.7)">Подп. и дата</text>
<text x="12.8" y="205.8" transform="rotate(-90 12.8 205.8)">Инв. № дубл.</text>
<text x="12.8" y="231.6" transform="rotate(-90 12.8 231.6)">Взам. инв. №</text>
<text x="159.1" y="256.8">Лит.</text>
<text x="173.1" y="256.8">Масса</text>
<text x="188" y="256.8">Масштаб</text>
<text x="12.8" y="261.7" transform="rotate(-90 12.8 261.7)">Подп. и дата</text>
<text x="41.2" y="261.8">№ докум.</text>
<text x="63.6" y="261.8">Подп.</text>
<text x="21" y="266.8">Разраб.</text>
<text x="38" y="266.8">Доронин</text>
<text x="21" y="271.8">Пров.</text>
<text x="21" y="276.8">Т.контр.</text>
<text x="156.9" y="276.8">Лист</text>
<text x="170.6" y="276.8">7</text>
<text x="177.9" y="276.8">Листов</text>
<text x="197.1" y="276.8">34</text>
<text x="21" y="286.8">Н.контр.</text>
<text x="7.5" y="292.5" transform="rotate(-90 7.5 292.5)">КОМПАС-3Dv23Учебнаяверсия©2024ООО&quot;АСКОН-Системыпроектирования&quot;, Россия. Всеправазащищены.</text>
<text x="12.8" y="290.8" transform="rotate(-90 12.8 290.8)">Инв. № подл.</text>
<text x="21" y="291.8">Утв.</text>
<text x="8.5" y="296.7">Недлякоммерческогоиспользования</text>
<text x="96" y="296.8">Копировал</text>
<text x="166" y="296.8">Формат</text>
<text x="186" y="296.8">A4</text>
</g>
<g font-size="5.3">
<text x="21.1" y="261.8">Изм.</text>
<text x="28.1" y="261.8">Лист</text>
<text x="76.1" y="261.8">Дата</text>
<text x="76" y="266.8">09.10</text>
</g>
</svg>
